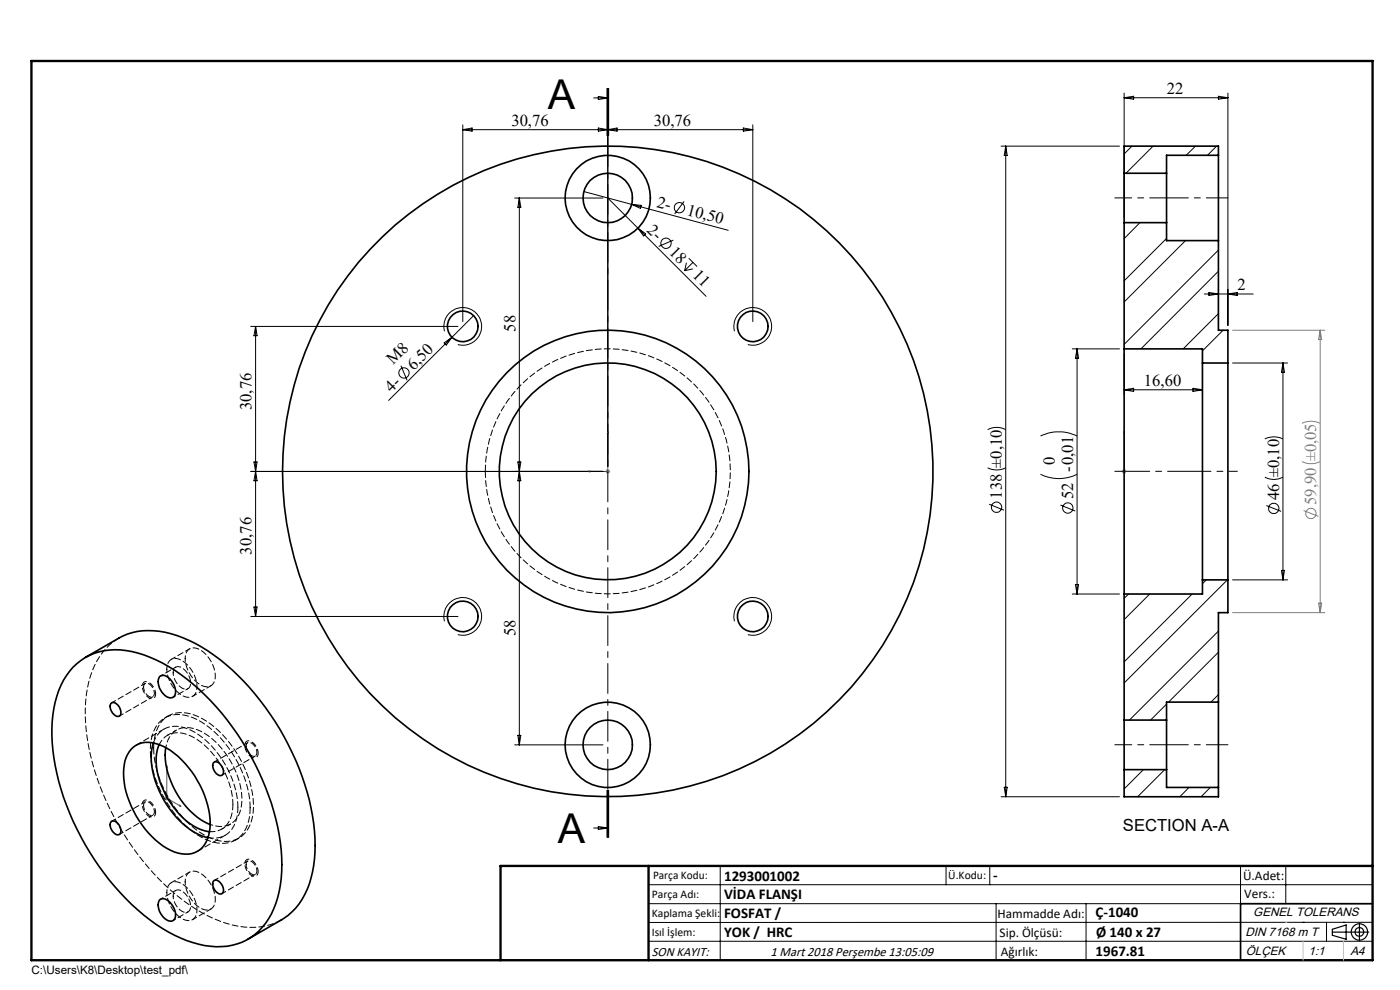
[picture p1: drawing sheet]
<svg xmlns="http://www.w3.org/2000/svg" width="297mm" height="210mm" viewBox="0 0 297 210" stroke-linecap="round" stroke-linejoin="round" font-family="sans-serif">
<g fill="none" stroke="#000" stroke-width=".21">
<path d="M128.8 18.8v10M128.9 18.8v80.2M129.1 18.8v10M238.5 19.7v26.5M260.5 19.7v49.3M98.2 26.5v41.7M98.2 27.5h61.5M98.2 27.5l2-.3v.6zM125.9 20.8h3M126.9 20.5l2 .3-2 .3zM126.9 27.2l2 .3-2 .3zM128.9 27.5l2-.3v.6z"/>
<path d="M157.7 27.2l2 .3-2 .3zM159.7 26.5v41.7M212.4 31h25.1M213.4 31v138M213.4 31l.3 2h-.7zM238.5 20.7l2-.3v.7zM238.5 20.7h22M258.5 20.4l2 .3-2 .4zM109.2 42h18.7M110.2 42v116M110.2 42l.3 2h-.6zM123.9 40.6l10.1 2.7"/>
<path d="M128.9 42l6.4 6.4M134 43.3l20.5 5.6M134 43.3l2 .3-.1 .6zM135.3 48.4l14.5 14.5M135.3 48.4l1.7 1.2-.5 .5zM142.8 50.9l-3.1 1.4M145.1 42.7l-2 2.7M145.6 55.7l-.4 1.7M146.1 54.8l1.8 1.7M147 57l-1.8 .4M147 55.7l-1.8 1.7M53.2 69.2h44"/>
<path d="M54.2 69.2v61.6M54.2 69.2l.3 2h-.6zM85.1 77.6l1.3 3.1M94.2 72.7l1.7-1.2-1.2 1.7zM94.3 70.3a4 4 0 0 1 3.5-5.1 4 4 0 0 1 4.3 4.4 4 4 0 0 1-5 3.5M100.5 66.9l-18.1 18M155.8 70.3a4 4 0 0 1 3.5-5.1 4 4 0 0 1 4.4 4.4 4 4 0 0 1-5.1 3.5M227.5 74h10M228.5 74v52M228.5 74l.3 2h-.7zM238.5 75v8.7M255.1 75v8.7"/>
<path d="M255.5 62.4h10.4M256.5 62l2 .4-2 .3zM258.5 61.4v7.6M260.5 62.4l2-.4v.7zM261.5 77h11.7M272.2 77v46M272.2 77l.3 2h-.6zM53.9 98h.6l-.3 2zM109.9 98h.6l-.3 2zM209.5 99.2a4.2 4.2 0 0 0 3.9 0M209.5 91.1a4.2 4.2 0 0 1 3.9 0M220.7 92.5a9 9 0 0 1 7.8 0"/>
<path d="M238.5 82.7h16.6M238.5 82.7l2-.3v.6zM253.1 82.4l2 .3-2 .3zM268.3 93.1a4.2 4.2 0 0 1 3.9 0M53.2 100h74.7M54.2 100l.3 2h-.6zM110.2 100l.3 2h-.6zM209.8 107l3.2 1.2M220.7 100.6a8.6 8.6 0 0 0 7.8 0M225 107.1l3.1 1.3M268.3 101.2a4.2 4.2 0 0 0 3.9 0M268.6 107.2l3.2 1.3"/>
<path d="M53.2 130.8h44M53.9 128.8h.6l-.3 2zM94.3 131.8a4 4 0 0 1 3.5-5 4 4 0 0 1 4.4 4.3 4 4 0 0 1-5.1 3.5M155.8 131.8a4 4 0 0 1 3.5-5 4 4 0 0 1 4.4 4.3 4 4 0 0 1-5.1 3.5M227.5 126h10M228.1 124h.7l-.3 2zM261.5 123h11.7M271.9 121h.6l-.3 2zM109.2 158h18.7M109.9 156h.6l-.3 2zM125.9 175.6h3M126.9 175.3l2 .3-2 .4z"/>
<path d="M128.8 167.6v10M128.9 167.6v10M129.1 167.6v10zM212.4 169h25.1M213 167h.7l-.3 2zM137.6 187.7h153.6M137.6 191.7h153.6M137.6 199.7h153.6M152.8 183.7v20M200.7 183.7v4M210 183.7v4M211.3 191.7v12"/>
<path d="M230.4 191.7v12M263.2 183.7v20M272.8 183.7v8M276.4 195.6h.1M281.4 195.6v4.1M285 195.6h.1M291.2 195.6l-153.6 .1"/>
<circle cx="141.3" cy="51.6" r="1.1"/>
<circle cx="144.1" cy="44.1" r="1.09"/>
<circle cx="85.7" cy="79.1" r="1.09"/>
<circle cx="211.4" cy="107.6" r="1.09"/>
<circle cx="226.5" cy="107.8" r="1.09"/>
<circle cx="270.2" cy="107.8" r="1.1"/>
</g>
<g fill="none" stroke="#808080" stroke-width=".21">
<path d="M261.5 70.1h19.6M280.1 70.1v59.9M280.1 70.1l.3 1.9h-.7zM128.6 99.7l.7 .7M128.9 99.5v1M129.3 99.7l-.7 .7M238.1 99.7l.7 .7M238.5 99.5v1M238.8 99.7l-.7 .7M276.2 97.9a4.6 4.6 0 0 0 3.9 0M276.2 89.8a4.3 4.3 0 0 1 3.9 0M128.4 100h1"/>
<path d="M238 100h1M276.5 108.3l3.2 1.2M261.5 130h19.6M279.7 127.9h.7l-.3 2.1zM34.9 169.3h1M35 169l.7 .7M35.4 168.8v1M35.7 169l-.7 .7"/>
<circle cx="278.1" cy="108.9" r="1.09"/>
</g>
<path d="M33 147.2a2.52 2.52 0 0 0-2.3-2.6 1.74 1.74 0 0 0 0 2.6l.6 .6a.93 .93 0 0 0 1.1 .4 .93 .93 0 0 0 .6-1M54.8 159.8a2.52 2.52 0 0 0-2.3-2.6 1.74 1.74 0 0 0 0 2.5l.5 .7a.93 .93 0 0 0 1.1 .4 .93 .93 0 0 0 .7-1M33 172.3a2.52 2.52 0 0 0-2.3-2.6 1.74 1.74 0 0 0 0 2.6l.6 .6a.93 .93 0 0 0 1.1 .4 .93 .93 0 0 0 .6-1M54.8 184.9a2.52 2.52 0 0 0-2.3-2.6 1.74 1.74 0 0 0 0 2.5l.5 .7a.93 .93 0 0 0 1.1 .4 .93 .93 0 0 0 .7-1" fill="none" stroke="#000" stroke-width=".21" stroke-dasharray="1.3 .6" stroke-dashoffset=".4" stroke-linecap="butt"/>
<g fill="none" stroke="#000" stroke-width=".25">
<path d="M282.6 197.7h7.8M282.6 197.1l3-.9v3l-3-.8zM288.4 195.8v3.8M106.2 203.7h185"/>
<circle cx="288.4" cy="197.7" r="1.74"/>
<circle cx="288.4" cy="197.7" r=".93"/>
</g>
<path d="M128.9 91.5l.1 .5h-.2zM128.9 91.5v8.5h-4.2M238.5 99.9v.2zM238.5 91.5v.5v-.5M238.5 91.5v8.5M124.7 100l.4-.1v.2zM238.5 100h.1M35.4 162.4l.1 .4-.2-.1zM35.4 162.4v6.9l3 1.8M38.1 170.8l.3 .3-.3-.1z" fill="none" stroke="#00f" stroke-width=".21"/>
<path d="M247.5 42h-11M247.5 158h-11" fill="none" stroke="#000" stroke-width=".21" stroke-dasharray="15.2 1.3 1.3 1.3" stroke-dashoffset="11.6"/>
<path d="M260.5 42h-13M260.5 158h-13" fill="none" stroke="#000" stroke-width=".21" stroke-dasharray="15.2 1.3 1.3 1.3" stroke-dashoffset="10.6"/>
<path d="M255.1 100h-18.6" fill="none" stroke="#000" stroke-width=".21" stroke-dasharray="15.2 1.3 1.3 1.3" stroke-dashoffset="7.8"/>
<path d="M262.5 100h-7.4" fill="none" stroke="#000" stroke-width=".21" stroke-dasharray="15.2 1.3 1.3 1.3" stroke-dashoffset="13.4"/>
<path d="M128.9 18.8v158.8" fill="none" stroke="#000" stroke-width=".21" stroke-dasharray="6.3 1.3 1.3 1.3" stroke-dashoffset="-.1"/>
<path d="M291.2 191.7h-28v12" fill="none" stroke="#000" stroke-width=".35"/>
<path d="M6.7 12.9h284.5v190.8h-284.5zM137.6 183.7v20M291.2 183.7h-185v20" fill="none" stroke="#000" stroke-width=".5"/>
<path d="M276.4 199.7v4M285 199.7v4" fill="none" stroke="#c0c0c0" stroke-width=".21"/>
<path d="M272.8 195.6h.1" fill="none" stroke="#c0c0c0" stroke-width=".25"/>
<g fill="#00f">
<path d="M124.7 100l.4 .1v-.2zM128.9 91.5l-.1 .5h.2z"/>
<path d="M38.1 170.8l.3 .3-.3-.1zM35.4 162.4l.1 .4-.2-.1z"/>
<path d="M238.5 99.9v.2zM238.5 91.5v.5z"/>
</g>
<g fill="none" stroke="#000" stroke-width=".35">
<path d="M238.5 36.8v10.4M238.5 36.8h9M247.5 36.8v10.4M258.5 32.9v18.1M258.5 32.9v-1.9h-20v5.8M258.5 32.9h-11v3.9M238.5 47.2v26.8M238.5 47.2h9M247.5 47.2v3.8h11M258.5 51v19.1h2v6.9M238.5 74v52M238.5 74h16.6v3"/>
<path d="M255.1 77v46M255.1 77h5.4M260.5 77v46M18.1 139.4l7.1-4a15.5 15.5 0 0 1 13.7-.1 42.8 42.8 0 0 1 17.4 14.8 52.3 52.3 0 0 1 10.6 29.2 20.5 20.5 0 0 1-4.2 13.3 11.6 11.6 0 0 1-3 2.5l-7.1 4.1M238.5 126v26.7M255.1 123v3h-16.6M255.1 123h5.4M260.5 123v7h-2v18.9M15.5 141.5a12.9 12.9 0 0 1 12.5-3.3 33.8 33.8 0 0 1 16.7 10.4 56.1 56.1 0 0 1 15 31.7 22.9 22.9 0 0 1-3.4 15.6 12.1 12.1 0 0 1-11.6 4.8 28.6 28.6 0 0 1-15.5-7.7 56.2 56.2 0 0 1-18-33.9 25.5 25.5 0 0 1 2.3-14.8zM23.5 149.3a.98 .98 0 0 1 1.5 .3 1.64 1.64 0 0 1 .3 2.3 1.99 1.99 0 0 1-1.8-2.6zM27.9 158.9a5.1 5.1 0 0 1 5.9-.9 18.2 18.2 0 0 1 9.1 9.6 14.4 14.4 0 0 1 1.1 10.3 4.9 4.9 0 0 1-6.2 3.1 16.7 16.7 0 0 1-9.4-8.9 15.1 15.1 0 0 1-1.7-11.4zM32.5 157.6a15.1 15.1 0 0 0 1.7 11.1 17.2 17.2 0 0 0 9.4 8.9l.5 .1"/>
<path d="M33.8 157.9a12.7 12.7 0 0 0 1.3 10.5 14.9 14.9 0 0 0 8.2 7.8l1.1 .2M33.8 143.6a1.5 1.5 0 0 1 2.3 .5 3.2 3.2 0 0 1 .8 3.6 1.82 1.82 0 0 1-2.5-.8 3.1 3.1 0 0 1-.6-3.3zM35.2 158.6a16.1 16.1 0 0 0 3.8 11.9 13.3 13.3 0 0 0 5.6 4.4M238.5 152.7v10.6M238.5 152.7h9M247.5 152.7v10.6M258.5 148.9v18.1M258.5 148.9h-11v3.8M23.7 174.2a1.78 1.78 0 0 1 1.9 1.9 .79 .79 0 0 1-.4 1 .79 .79 0 0 1-1-.4 1.78 1.78 0 0 1-.5-2.5zM45.3 161.8a.94 .94 0 0 1 1.4 .3 1.57 1.57 0 0 1 .3 2.4 2 2 0 0 1-1.7-2.7zM238.5 163.3v5.7h20v-2M238.5 163.3h9"/>
<path d="M247.5 163.3v3.7h11M33.8 190.9a1.55 1.55 0 0 1 2.3 .5 3.2 3.2 0 0 1 .8 3.7 1.5 1.5 0 0 1-2.2-.5 3.4 3.4 0 0 1-.9-3.7zM45.3 186.9a.93 .93 0 0 1 1.4 .3 1.57 1.57 0 0 1 .3 2.4 2.01 2.01 0 0 1-1.7-2.7z"/>
<circle cx="128.9" cy="42" r="9.1"/>
<circle cx="128.9" cy="42" r="5.2"/>
<circle cx="98.2" cy="69.2" r="3.3"/>
<circle cx="159.7" cy="69.2" r="3.3"/>
<circle cx="128.9" cy="100" r="23"/>
<circle cx="128.9" cy="100" r="30"/>
<circle cx="128.9" cy="100" r="69"/>
<circle cx="98.2" cy="130.8" r="3.3"/>
<circle cx="159.7" cy="130.7" r="3.3"/>
<circle cx="128.9" cy="158" r="5.2"/>
<circle cx="128.9" cy="158" r="9"/>
</g>
<path d="M102.9 100a26 26 0 0 1 38.4-22.9 26 26 0 0 1 1.9 44.6 26 26 0 0 1-40.2-19.5l-.1-2.2" fill="none" stroke="#000" stroke-width=".21" stroke-dasharray="1.3 .6" stroke-dashoffset="-.1"/>
<g fill="none" stroke="#000" stroke-width=".21">
<path d="M240.1 31l-1.6 1.7M244.6 31l-5.7 5.8M253.6 31l-2 1.9M258.1 31l-1.9 1.9M241.8 47.2l-3.3 3.4M247.5 50.6l-9 9M251.5 51l-13 13.1M258.5 53l-20 20.1M258.5 57.5l-16.5 16.5M258.5 66.5l-7.5 7.5M259.5 70.1l-4.4 4.3M239.4 126l-.9 .9"/>
<path d="M243.9 126l-5.4 5.4M252.9 126l-14.4 14.4M255.9 123l-.8 .8M258.5 133.9l-18.9 18.8M258.5 138.4l-10.6 10.5M260.4 123l-21.9 21.9M247.5 149.4l-3.4 3.3M258.5 147.3l-1.6 1.6M242.6 163.3l-4.1 4M247.1 163.3l-5.8 5.7M252.2 167l-1.9 2M256.8 167l-2 2"/>
</g>
<path d="M25.2 135.4a14.8 14.8 0 0 0-6.7 10.7 41 41 0 0 0 3.4 22.3 53.7 53.7 0 0 0 19.6 24.4 21.7 21.7 0 0 0 13.7 3.8 12.1 12.1 0 0 0 4.5-1.5M32.6 158.7a7.3 7.3 0 0 1 3.3-7 8 8 0 0 1 7.9 1.3 23.4 23.4 0 0 1 10 18.4 6.9 6.9 0 0 1-3.7 6.7 8.6 8.6 0 0 1-8-1.7 23.6 23.6 0 0 1-9.5-17.7M53.1 171.3a7.3 7.3 0 0 1-3.4 7 8 8 0 0 1-7.9-1.2 23.4 23.4 0 0 1-9.9-18.5 6.9 6.9 0 0 1 3.6-6.6 8.6 8.6 0 0 1 8.1 1.7 23.6 23.6 0 0 1 9.5 17.6" fill="none" stroke="#000" stroke-width=".21" stroke-dasharray="1.3 .6"/>
<path d="M39.3 139.7a1.92 1.92 0 0 1 .8-2 1.92 1.92 0 0 1 2.1 0 6.6 6.6 0 0 1 3.3 6.7 1.81 1.81 0 0 1-2.8 1 7 7 0 0 1-3.4-5.7M35.2 158.6a4.5 4.5 0 0 1 6.7-3.8 17.1 17.1 0 0 1 9 11.4 8.5 8.5 0 0 1-1 7.8 4.6 4.6 0 0 1-5.3 .9M35.4 141.9a1.92 1.92 0 0 1 .8-1.9 1.92 1.92 0 0 1 2.1 0 6.6 6.6 0 0 1 3.3 6.6 1.81 1.81 0 0 1-2.8 1 7 7 0 0 1-3.4-5.7M36.7 147.9l3.2-1.8M36.7 142.7a3.7 3.7 0 0 0 2.6 3.5 1.21 1.21 0 0 0 1.1-1.8 3.3 3.3 0 0 0-2.8-3 1.14 1.14 0 0 0-.9 1.3M37.3 141.5l-3.2 1.9M35.4 189.3a1.92 1.92 0 0 1 .8-2 1.92 1.92 0 0 1 2.1 0 6.6 6.6 0 0 1 3.3 6.7 1.81 1.81 0 0 1-2.8 1 7 7 0 0 1-3.4-5.7M36.7 195.3l3.2-1.9M36.7 190.1a3.7 3.7 0 0 0 2.6 3.4 1.21 1.21 0 0 0 1.1-1.7 3.3 3.3 0 0 0-2.8-3 1.14 1.14 0 0 0-.9 1.3M37.3 188.9l-3.2 1.8M39.3 187.1a1.92 1.92 0 0 1 .8-2 1.92 1.92 0 0 1 2.1 0 6.6 6.6 0 0 1 3.3 6.7 1.81 1.81 0 0 1-2.8 .9 7 7 0 0 1-3.4-5.6" fill="none" stroke="#000" stroke-width=".21" stroke-dasharray="1.3 .6" stroke-dashoffset=".7"/>
<g fill="none" stroke="#000" stroke-width=".21" stroke-dasharray="1.3 .6" stroke-dashoffset=".4">
<path d="M25.3 151.9l7.1-4.1M30.5 145.7a.74 .74 0 0 1 .4-.8 .74 .74 0 0 1 .9 .3 2.03 2.03 0 0 1 .7 2.5 1.49 1.49 0 0 1-1.9-1.2l-.1-.8M30.8 145l-7.1 4.1M35.7 151.9l-.7 .4M52.2 158.3a.74 .74 0 0 1 .5-.8 .74 .74 0 0 1 .9 .3 2.03 2.03 0 0 1 .7 2.5 1.49 1.49 0 0 1-2-1.3l-.1-.7M52.5 157.5l-7 4.1M25.3 177l7.1-4.1M30.5 170.8a.74 .74 0 0 1 .4-.8 .74 .74 0 0 1 .9 .3 2.03 2.03 0 0 1 .7 2.5 1.49 1.49 0 0 1-1.9-1.2l-.1-.8M30.8 170.1l-7.1 4.1M47.1 164.4l7.1-4M50 178.2l.7-.4M47.1 189.6l7.1-4.1"/>
<path d="M52.2 183.4a.74 .74 0 0 1 .5-.8 .74 .74 0 0 1 .9 .3 2.03 2.03 0 0 1 .7 2.5 1.49 1.49 0 0 1-2-1.3l-.1-.7M52.5 182.7l-7 4"/>
</g>
<path d="M34.8 154.7l-5.9 3.4M44.1 177.7a4.9 4.9 0 0 0 6.1-3.9l.3-2.6M49.4 170.6a5.7 5.7 0 0 1-2.7 5.5l-1.2 .3h-1M50.5 171.2a20.1 20.1 0 0 0-10-16.3 5.4 5.4 0 0 0-7.2 1.1l-.8 1.6M41.9 180.6l5.9-3.4" fill="none" stroke="#000" stroke-width=".21" stroke-dasharray="1.3 .6" stroke-dashoffset=".1"/>
<path d="M33.8 157.9a4.3 4.3 0 0 1 5.8-2.1 16.5 16.5 0 0 1 8.9 10.1l.8 2.9 .1 1.8" fill="none" stroke="#000" stroke-width=".21" stroke-dasharray="1.3 .6" stroke-dashoffset=".2"/>
<path d="M40.2 137.6l-3.9 2.3M40.9 147.7l3.8-2.2M40.2 185l-3.9 2.2M40.9 195.1l3.8-2.3" fill="none" stroke="#000" stroke-width=".21" stroke-dasharray="1.3 .6" stroke-dashoffset=".3"/>
<path d="M37.4 154.9l-1.9 1.1M47 175.9l1.9-1.1" fill="none" stroke="#000" stroke-width=".21" stroke-dasharray="1.3 .6" stroke-dashoffset=".5"/>
<g font-size="8.7">
<text x="116.2" y="23.1">A</text>
<text x="118.3" y="178.7">A</text>
</g>
<g font-size="3.5">
<text x="247.5" y="19.9">22</text>
<text x="108.5" y="26.6">30,76</text>
<text x="138.7" y="26.6">30,76</text>
<text x="139.2" y="43.9" transform="rotate(15 139.2 43.9)">2-</text>
<text x="145.6" y="45.6" transform="rotate(15 145.6 45.6)">10,50</text>
<text x="137.1" y="48.9" transform="rotate(45 137.1 48.9)">2-</text>
<text x="141.8" y="53.7" transform="rotate(45 141.8 53.7)">18</text>
<text x="146.8" y="58.6" transform="rotate(45 146.8 58.6)">11</text>
<text x="262.5" y="61.5">2</text>
<text x="109.4" y="70.3" transform="rotate(-90 109.4 70.3)">58</text>
<text x="83.4" y="77.5" transform="rotate(-45 83.4 77.5)">M8</text>
<text x="83.1" y="83.3" transform="rotate(-45 83.1 83.3)">4-</text>
<text x="87.8" y="78.6" transform="rotate(-45 87.8 78.6)">6,50</text>
<text x="242.7" y="81.8">16,60</text>
<text x="53.4" y="87" transform="rotate(-90 53.4 87)">30,76</text>
<text x="223.8" y="98.6" transform="rotate(-90 223.8 98.6)">0</text>
<text x="212.5" y="105.8" transform="rotate(-90 212.5 105.8)">138 ±0,10</text>
<text x="227.7" y="105.9" transform="rotate(-90 227.7 105.9)">52 -0,01</text>
<text x="271.4" y="106" transform="rotate(-90 271.4 106)">46 ±0,10</text>
<text x="53.4" y="117.6" transform="rotate(-90 53.4 117.6)">30,76</text>
<text x="109.4" y="134.9" transform="rotate(-90 109.4 134.9)">58</text>
<text x="238.2" y="176.3">SECTION A-A</text>
</g>
<text font-size="3.5" fill="#808080" x="279.2" y="107.1" transform="rotate(-90 279.2 107.1)">59,90 ±0,05</text>
<g font-size="3.2">
<text x="153.6" y="186.8">1293001002</text>
<text x="153.6" y="190.8">VİDA FLANŞI</text>
<text x="210.7" y="186.6">-</text>
<text x="153.6" y="194.8">FOSFAT /</text>
<text x="232.4" y="194.5">Ç-1040</text>
<text x="153.6" y="198.8">YOK / HRC</text>
<text x="232.4" y="202.8">1967.81</text>
<text x="232.5" y="198.8">Ø 140 x 27</text>
</g>
<g font-size="2.8">
<text x="263.7" y="186.7">Ü.Adet:</text>
<text x="263.9" y="190.5">Vers.:</text>
<text x="211.6" y="194.8">Hammadde Adı:</text>
<text x="138.3" y="202.8">SON KAYIT:</text>
<text x="163.4" y="202.8">1 Mart 2018 Perşembe 13:05:09</text>
<text x="212.1" y="198.7">Sip. Ölçüsü:</text>
<text x="212.3" y="202.7">Ağırlık:</text>
</g>
<g font-size="2.6">
<text x="265.9" y="194.4">GENEL TOLERANS</text>
<text x="264.2" y="198.5">DIN 7168 m T</text>
<text x="264.3" y="202.6">ÖLÇEK</text>
<text x="277.6" y="202.6">1:1</text>
<text x="286.5" y="202.6">A4</text>
</g>
<g font-size="2.5">
<text x="138.3" y="190.5">Parça Adı:</text>
<text x="138.5" y="186.5">Parça Kodu:</text>
<text x="201.2" y="186.5">Ü.Kodu:</text>
<text x="138.3" y="194.5">Kaplama Şekli:</text>
<text x="138.3" y="198.6">Isıl İşlem:</text>
<text x="6.7" y="206.7">C:\Users\K8\Desktop\test_pdf\</text>
</g>
</svg>
